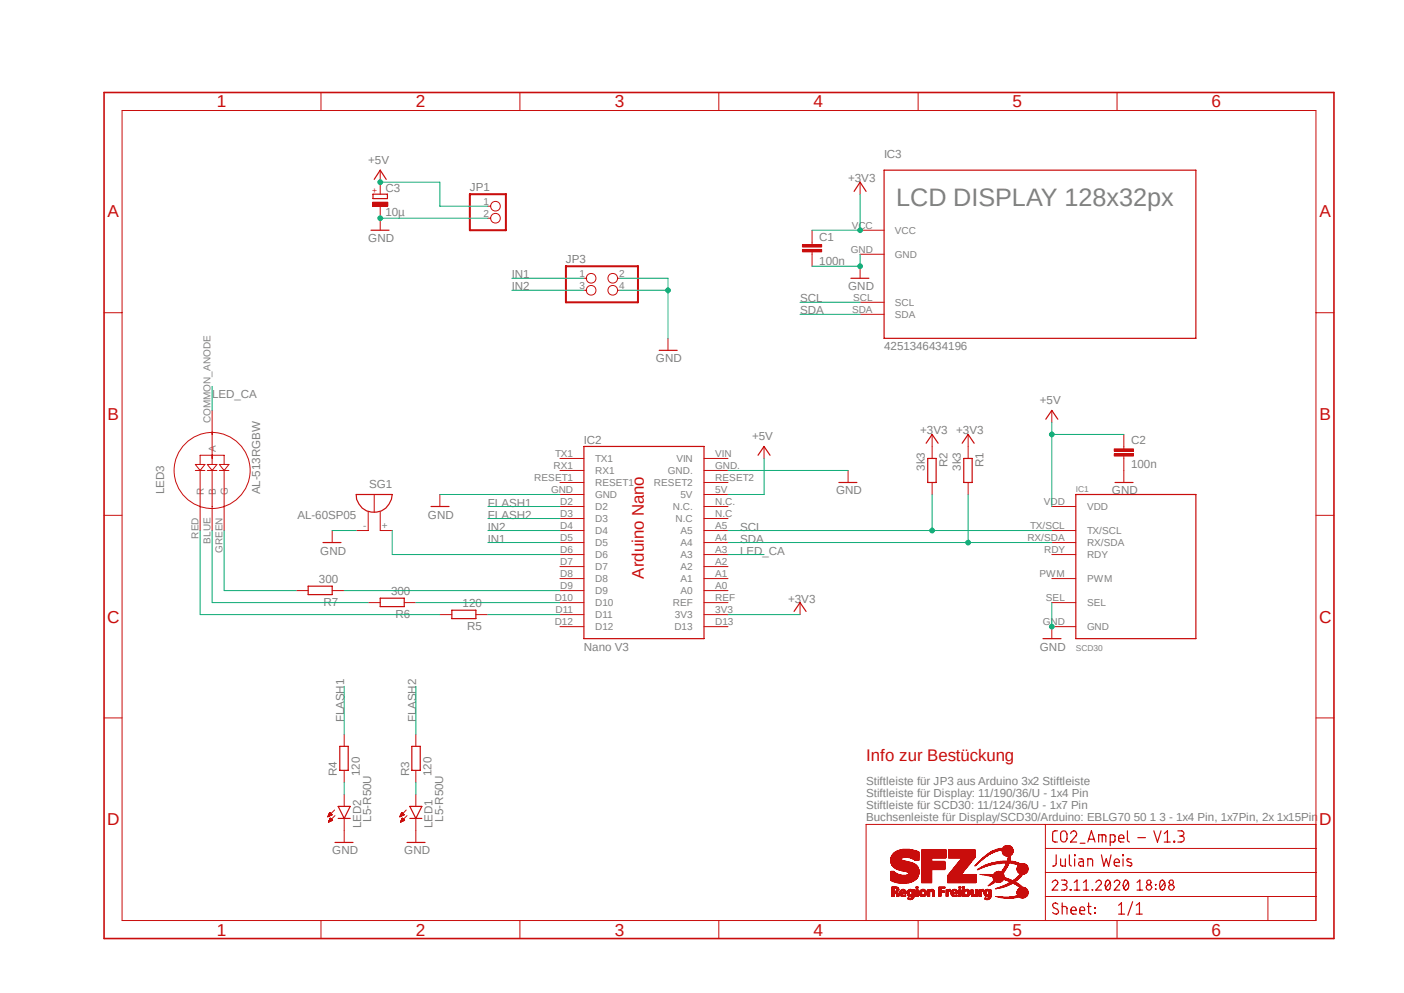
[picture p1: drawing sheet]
<svg xmlns="http://www.w3.org/2000/svg" width="297mm" height="210mm" viewBox="0 0 297 210" stroke-linecap="round" stroke-linejoin="round" font-family="sans-serif">
<path d="M21.5 19.1l262.2 180M283.7 19.1l-262.2 180" fill="none" stroke="#fff" stroke-width=".21"/>
<g fill="none" stroke="#c90d0c" stroke-width=".25">
<path d="M79.2 37.9l1.2-1.9 1.3 1.9M78.5 48.7h3.8M180 58.8h3.8M180.7 40.5l1.2-2 1.3 2M139.4 74.1h3.9M160.4 96.3l1.2-1.9 1.3 1.9M195.9 93.7l1.3-1.8 1.3 1.8M196.3 96.9h1.7v5.1h-1.7zM203.5 93.7l1.3-1.8 1.3 1.8M203.9 96.9h1.8v5.1h-1.8zM221.2 88.6l1.3-1.8 1.3 1.8M68.3 114.7h3.8"/>
<path d="M75.4 104.6h7.6a3.8 3.8 0 0 1-3.8 3.7 3.8 3.8 0 0 1-3.8-3.7zM91.2 107.1h3.8M177.5 102h3.8M65.2 124h5.1v1.7h-5.1zM80.4 126.5h5.1v1.8h-5.1zM95.6 129h5.1v1.8h-5.1zM168 129.3l1.2-1.9 1.3 1.9M220.6 135h3.9M71.9 157.8h1.8v5.1h-1.8zM87.1 157.8h1.8v5.1h-1.8zM70.9 178.1h3.8M71.5 173.1h2.6"/>
<path d="M71.5 170.5h2.6l-1.3 2.6zM86.1 178.1h3.8M86.7 170.5h2.5l-1.2 2.6zM86.7 173.1h2.5M223.4 180.8v1.8a.6 .6 0 0 1-.7 .5M224.4 181.6v1.4l.3 .1h.7v-1.5M226.2 180.8v1.9l.1 .3 .4 .1M227.3 180.8l.1 .1zM227.3 181.6v1.5M228.3 181.6h.7l.2 .3v1.2l-.9-.1-.1-.2 .1-.5 .9-.1M230.1 183.1v-1.5h.9l.1 .3v1.2M233 180.8l.5 2.3 .5-1.5 .5 1.5 .5-2.3"/>
<path d="M235.7 182.4h1.1l-.2-.6-.2-.2-.5 .2-.2 .3v.6l.1 .3 .3 .1h.7M237.5 180.8h.2v.1h-.2zM237.6 181.6v1.5M239.3 181.7l-.8-.1-.2 .3 .3 .3 .8 .4v.4l-.3 .1-.7-.1"/>
</g>
<g fill="none" stroke="#c90d0c" stroke-width=".21">
<path d="M80.4 36v2.5M181.9 38.5v2.6M80.4 46.1v2.6M103.2 43.6h.6M103.2 46.1h.6M123.5 58.8h.6M130.6 58.8h.5M181.9 56.3v2.5M123.5 61.4h.6M130.6 61.4h.5M141.3 71.5v2.6M41.3 98.2h2l-1 1.3z"/>
<path d="M41.3 99.5h2M42.3 98.2v-1.9h5.1v1.9M42.3 99.5v12.7M43.9 98.2h2l-1 1.3zM43.9 99.5h2M44.9 86.8v11.4M44.9 99.5v12.7M46.4 98.2h2l-1 1.3zM46.4 99.5h2M47.4 99.5v12.7M161.6 94.4v2.5M179.4 99.5v2.5"/>
<path d="M197.2 91.9v5M204.8 91.9v5M222.5 86.8v2.5M70.3 112.2v2.5M77.9 108.2v4h-2.5M79.2 104.6v3.8M80.4 108.2v4h2.6M93 104.6v2.5M197.2 102v2.6M204.8 102v2.6M62.7 124.9h2.5M70.3 124.9h2.5"/>
<path d="M77.9 127.4h2.5M85.5 127.4h2.5M93 130h2.6M100.7 130h2.5M169.2 127.4v2.6M222.5 132.5v2.5M72.8 155.3v2.5M88 155.3v2.5M69.3 172.6h.2M69.4 172.6h.3M69.4 172.5h.4M69.5 172.4h.7"/>
<path d="M69.5 172.3h.7M69.5 173.8h.1M69.5 173.7h.3M69.6 172.2h.5M69.6 172.1h.4M69.6 172h.3M69.6 173.7h.3M69.6 173.6h.5M69.6 173.5h.7M69.7 172h.1M69.7 171.9h.1M69.7 173.4h.7"/>
<path d="M69.7 173.3h.6M69.8 173.2h.4M69.8 173.1h.3M69.8 171.8l.5 .5-1 .4zM69.8 173.1h.1M69.8 173l.6 .5-.9 .3zM70.8 171.3l-1.5 1.4M70.9 172.5l-1.4 1.3M72.8 162.9v2.5M72.8 168v2.5M72.8 173.1v5M84.6 172.6h.1"/>
<path d="M84.7 172.6h.2M84.7 172.5h.4M84.7 172.4h.7M84.8 172.3h.6M84.8 173.8h.1M84.8 173.7h.2M84.8 172.2h.5M84.8 172.1h.5M84.8 172h.4M84.8 173.7h.4M84.8 173.6h.5M84.8 173.5h.7"/>
<path d="M84.9 172h.2M84.9 171.9h.1M84.9 173.4h.6M84.9 173.3h.6M84.9 173.2h.5M85 171.8l.5 .5-.9 .4zM85 173.1h.3M85.1 173l.5 .5-.8 .3zM85.1 173.1h.1M85.9 171.3l-1.3 1.4M86.1 172.5l-1.3 1.3M88 162.9v2.5"/>
<path d="M88 168v2.5M88 173.1v5"/>
<circle cx="104.8" cy="43.6" r="1.02"/>
<circle cx="104.8" cy="46.1" r="1.02"/>
<circle cx="125" cy="58.8" r="1.02"/>
<circle cx="129.6" cy="58.8" r="1.02"/>
<circle cx="125" cy="61.4" r="1.02"/>
<circle cx="129.6" cy="61.4" r="1.02"/>
<circle cx="44.9" cy="99.5" r="8"/>
</g>
<path d="M99.4 41.1h7.6v7.6h-7.6zM119.7 56.3h15.3v7.6h-15.3z" fill="none" stroke="#c90d0c" stroke-width=".42"/>
<path d="M78.8 42.8h3.2v.8h-3.2z" fill-rule="evenodd" fill="#c90d0c"/>
<path d="M80.4 38.5v2.6M78.8 42.8h3.2v.8h-3.2zM80.4 43.6v2.5M171.8 51.2v.5M171.8 53.3v.5" fill="none" stroke="#c90d0c" stroke-width=".21"/>
<path d="M78.9 41.1h3.1v.9h-3.1z" fill="none" stroke="#c90d0c" stroke-width=".25"/>
<path d="M169.8 52.7h4v.6h-4z" fill-rule="evenodd" fill="#c90d0c"/>
<path d="M169.8 52.7h4v.6h-4z" fill="none" stroke="#c90d0c" stroke-width=".21"/>
<path d="M169.8 51.7h4v.5h-4z" fill-rule="evenodd" fill="#c90d0c"/>
<path d="M169.8 51.7h4v.5h-4zM171.8 48.7v2.5M171.8 53.8v2.5M237.7 94.4v.5M237.7 96.4v.5" fill="none" stroke="#c90d0c" stroke-width=".21"/>
<path d="M235.7 95.9h4.1v.5h-4.1z" fill-rule="evenodd" fill="#c90d0c"/>
<path d="M235.7 95.9h4.1v.5h-4.1z" fill="none" stroke="#c90d0c" stroke-width=".21"/>
<path d="M235.7 94.9h4.1v.5h-4.1z" fill-rule="evenodd" fill="#c90d0c"/>
<g fill="none" stroke="#c90d0c" stroke-width=".21">
<path d="M67.9 19.6v3.8M110 19.6v3.8M152.1 19.6v3.8M194.2 19.6v3.8M236.3 19.6v3.8M25.8 23.4h252.6v171.2h-252.6zM181.9 48.7h5.1M181.9 53.8h5.1M22 66.1h3.8M181.9 66.5h5.1M181.9 63.9h5.1M278.4 66.1h3.8"/>
<path d="M118.4 96.9h5.1M118.4 99.5h5.1M148.9 96.9h5.1M148.9 99.5h5.1M235.7 94.9h4.1v.5h-4.1zM237.7 91.9v2.5M237.7 96.9v5.1M22 109h3.8M118.4 107.1h5.1M118.4 112.2h5.1M118.4 114.7h5.1M118.4 117.3h5.1"/>
<path d="M118.4 102h5.1M118.4 104.6h5.1M118.4 109.6h5.1M118.4 119.8h5.1M148.9 107.1h5.1M148.9 112.2h5.1M148.9 114.7h5.1M148.9 117.3h5.1M148.9 102h5.1M148.9 104.6h5.1M148.9 109.6h5.1M148.9 119.8h5.1"/>
<path d="M222.5 107.1h5.1M222.5 112.2h5.1M222.5 114.7h5.1M222.5 117.3h5.1M278.4 109h3.8M118.4 132.5h5.1M118.4 122.3h5.1M118.4 127.4h5.1M118.4 124.9h5.1M118.4 130h5.1M148.9 132.5h5.1M148.9 122.3h5.1"/>
<path d="M148.9 127.4h5.1M148.9 124.9h5.1M148.9 130h5.1M222.5 132.5h5.1M222.5 122.3h5.1M222.5 127.4h5.1M22 151.8h3.8M278.4 151.8h3.8M189.7 179.9h4.3M189.9 179.8h3.8M190.2 179.7h3.1M190.4 179.7h2.6"/>
<path d="M190.9 179.6h1.5M195 179.9h5.2M195 179.8h5.2M195 179.7h5.2M200.7 179.9h5.6M200.7 179.8h5.6M200.7 179.7h5.6M200.7 179.7h5.5M209.9 179.9h1.3M210.1 179.8h1.8M210.4 179.7h1.5M210.6 179.7h3.7"/>
<path d="M210.8 179.6h1.2M211.2 179.5h.8M211.3 179.4h2.9M212 179.9h2.4M212 179.8h2.4M212 179.7h2.4M212.1 179.6h2.2M212.1 179.5h2.1M212.2 179.3h2M212.2 179.2h1.9M212.3 179.2h1.8M212.3 179.1h1.7"/>
<path d="M212.4 179h1.5M212.5 178.9h1.3M212.7 178.8h.9M221.1 174.3v20.3M221.1 179.4h57.3M278.4 174.3h-95.2v20.3M67.9 194.6v3.9M110 194.6v3.9M152.1 194.6v3.9M188.4 181.9h2.8M188.4 181.9h2.4M188.4 181.8h2.3"/>
<path d="M188.4 181.7h2.3M188.5 184.5h.9M188.5 186.2h5M188.5 186.1h5M188.5 186h5.2M188.5 185.9h5.3M188.5 185.8h5.4M188.5 185.8h5.5M188.5 185.7h5.6M188.5 185.6h5.6M188.5 185.5h5.6M188.5 185.4h5.7"/>
<path d="M188.5 185.3h5.7M188.5 185.3h5.8M188.5 185.2h5.8M188.5 185.1h5.8M188.5 185h2.2M188.5 184.9h1.7M188.5 184.8h1.5M188.5 184.7h1.3M188.5 184.7h1.2M188.5 184.6h1M188.5 184.4h.7M188.5 184.3h.6"/>
<path d="M188.5 184.2h.6M188.5 182.5h4.7M188.5 182.5h4.6M188.5 182.4h4.3M188.5 182.3h4M188.5 182.2h3.8M188.5 182.1h3.4M188.5 182h2.9M188.5 181.6h2.2M188.5 181.5h2.2M188.5 181.4h2.3M188.5 181.4h2.6"/>
<path d="M188.5 181.3h3M188.6 186.3h4.8M188.6 182.7h4.9M188.6 182.6h4.9M188.6 181.2h5.8M188.6 181.1h5.8M188.6 189.6h.5M188.6 189.5h.5M188.6 189.4h.5M188.6 189.3h.5M188.6 189.2h.5M188.6 189.1h.5"/>
<path d="M188.6 189h.5M188.6 188.9h.5M188.6 188.8h.5M188.6 188.7h1.3M188.6 188.6h1.1M188.6 188.6h1.3M188.6 188.5h1.4M188.6 188.4h.5M188.6 188.3h.5M188.6 188.2h.5M188.6 188.1h.5M188.6 188h.5"/>
<path d="M188.6 187.9h.5M188.6 187.8h1.5M188.6 187.7h1.4M188.6 187.6h1.3M188.6 187.5h1.1M188.6 182.9h5.2M188.6 182.8h5.1M188.6 181h5.8M188.6 180.9h5.8M188.7 183h5.3M188.7 183h5.2M188.7 180.8h5.7"/>
<path d="M188.8 186.4h4.4M188.8 183.1h5.3M188.8 180.7h5.6M188.9 186.4h4.1M188.9 183.2h5.2M188.9 180.6h5.5M189 183.4h5.2M189 183.3h5.1M189 180.5h5.4M189 180.4h5.4M189.1 183.5h5.2M189.1 180.3h5.3"/>
<path d="M189.2 186.5h3.7M189.2 183.6h5.1M189.2 180.3h5.2M189.3 180.2h5.1M189.4 188.8h.6M189.4 183.6h4.9M189.5 188.9h.5M189.5 187.9h.6M189.5 183.7h4.8M189.5 180.1h4.8M189.6 189.1h.5M189.6 189h.4"/>
<path d="M189.6 188.4h.4M189.6 186.6h2.9M189.7 189.5h.5M189.7 189.4h.5M189.7 189.3h.5M189.7 189.2h.4M189.7 189.1h.4M189.7 188.3h.4M189.7 188.2h.5M189.7 188.1h.5M189.7 188h.5M189.7 180h4.4"/>
<path d="M189.7 189.6h.5M189.7 186.7h2.7M189.7 183.8h4.7M189.9 183.9h4.5M190.2 184h4.2M190.2 188.9h1.5M190.2 188.8h1.5M190.3 189.1h.5M190.3 189h1.4M190.3 188.7h1.4M190.3 188.6h.5M190.4 189.2h.5"/>
<path d="M190.4 188.5h.4M190.4 188.4h.5M190.4 186.8h1.4M190.5 189.4h1.1M190.5 188.3h1.1M190.5 184.1h4M190.6 189.5h1M190.6 188.2h.9M190.7 184.1h3.8M190.8 189.6h.7M190.8 188.1h.5M190.9 188h.3"/>
<path d="M191.2 188.4h.4M191.2 184.2h3.3M191.3 188.6h.4M191.3 188.5h.4M191.5 189.2l.1 .1h-1.2M191.7 184.3h2.8M191.8 185h2.5M191.8 181.3h2.6M191.9 184.4h2.6M191.9 189.1h.5M191.9 189h.5M191.9 188.9h.5"/>
<path d="M191.9 188.8h.5M191.9 188.7h.5M191.9 188.6h.5M191.9 188.5h.6M192 184.5h2.5M192 190.1h1.1M192 190h1.2M192 189.3h1.4M192 189.2h1.4M192 188.4h1.4M192 188.3h1.5M192 184.9h2.4"/>
<path d="M192.1 189.9h1.2M192.1 189.7l.2 .1M192.1 189.4h1.3M192.2 190.2h.8M192.2 189.5h.7M192.2 188.2h.8M192.2 184.8h2.2M192.2 184.7h2.2M192.2 184.7h2.3M192.2 184.6h2.3M192.2 181.4h2.2M192.3 188.1h.5"/>
<path d="M192.4 189.6h.3M192.4 190.2h.3M192.4 188h.3M192.6 181.4h1.8M192.8 189.8h.5M192.8 188.5h.6M192.9 189.7h.5M192.9 189.1h.5M192.9 181.5h1.5M193 189.6h.4M193 189.7h.4M193 189.5h.4"/>
<path d="M193 189.1h.4M193 189h.4M193 188.9h.4M193 188.8h.4M193 188.7h.4M193 188.6h.4M193 181.6h1.4M193 188.2h.5M193 188.1h.5M193.2 181.7h1.2M193.4 181.8h1M193.5 181.9h.9"/>
<path d="M193.7 189.5h.5M193.7 189.4h.5M193.7 189.3h.5M193.7 189.2h.5M193.7 189.1h.5M193.7 189h.5M193.7 188.9h.5M193.7 188.8h.5M193.7 188.7h.5M193.7 188.6h.5M193.7 188.5h.5M193.7 188.4h.5"/>
<path d="M193.7 188.3h.5M193.7 188.2h.5M193.7 187.7h.5M193.7 187.6h.5M193.8 189.6h.4M193.8 188.1h.4M193.8 187.8h.4M193.8 187.5h.4M193.9 187.5h.2M194 187.9h.1M194.2 194.6v3.9M194.5 189.1h.5"/>
<path d="M194.5 189h.5M194.5 188.9h.5M194.5 188.8h.5M194.5 188.7h.5M194.5 188.6h.5M194.6 189.3h1.2M194.6 189.2h.5M194.6 189.1h.4M194.6 188.5h.5M194.6 188.4h.6M194.6 188.3h1.2M194.7 189.5h1"/>
<path d="M194.7 189.4h1.1M194.7 188.2h1M194.9 189.6h.7M194.9 188.1h.7M195 184.5h2.1M195 186.7h2.1M195 186.6h2.1M195 186.5h2.1M195 186.4h2.1M195 186.3h2.1M195 186.2h2.1M195 186.1h2.1"/>
<path d="M195 186h2.1M195 185.9h2.1M195 185.8h2.1M195 185.7h2.1M195 185.6h2.1M195 185.5h2.1M195 185.4h2.1M195 185.3h2.1M195 185.2h2.1M195 185.1h2.1M195 185h2.1M195 184.9h2.1"/>
<path d="M195 184.8h2.1M195 184.7h2.1M195 184.6h2.1M195 184.4h2.1M195 184.3h2.1M195 184.2h2.1M195 184.1h2.1M195 184h2.1M195 183.9h4.9M195 183.8h4.9M195 183.7h4.9M195 183.6h4.9"/>
<path d="M195 183.5h4.9M195 183.4h4.9M195 183.3h4.9M195 183.2h4.9M195 183.1h4.9M195 183h4.9M195 182.9h4.9M195 182.8h4.9M195 182.7h4.9M195 182.6h4.9M195 182.5h4.9M195 182.4h4.9"/>
<path d="M195 182.3h4.9M195 182.2h4.9M195 182.1h4.8M195 182h2.1M195 181.9h2.1M195 181.8h2.1M195 181.7h2.1M195 181.6h2.1M195 181.5h2.1M195 181.4h5.1M195 181.4h5.2M195 181.3h5.2"/>
<path d="M195 181.2h5.2M195 181.1h5.2M195 181h5.2M195 180.9h5.2M195 180.8h5.2M195 180.7h5.2M195 180.6h5.2M195 180.5h5.2M195 180.4h5.2M195 180.3h5.2M195 180.2h5.2M195 180.1h5.2"/>
<path d="M195 180h5.2M195.1 188h.4M195.3 188.4h.6M195.4 189.2h.6M195.5 189.1h.5M195.5 188.6h.5M195.5 188.5h.5M195.6 189h.4M195.6 188.9h.4M195.6 188.8h.4M195.6 188.7h.4M195.6 188.6h.4"/>
<path d="M196.3 189.6h.4M196.3 189.5h.4M196.3 189.4h.4M196.3 189.3h.4M196.3 189.2h.4M196.3 189.1h.4M196.3 189h.4M196.3 188.9h.4M196.3 188.8h.4M196.3 188.7h.4M196.3 188.6h.4M196.3 188.6h.5"/>
<path d="M196.3 188.5h.6M196.3 188.4h1.3M196.3 188.3h1.3M196.3 188.2h.3M196.3 188.1h.3M196.8 188.2h.7M196.9 188.1h.5M197 188h.3M197.1 188.5h.5M197.2 188.6h.4M197.3 189.6h.3M197.3 189.5h.3"/>
<path d="M197.3 189.4h.3M197.3 189.3h.3M197.3 189.2h.3M197.3 189.1h.3M197.3 189h.3M197.3 188.9h.3M197.3 188.8h.3M197.3 188.7h.3M198.6 189.6h.5M198.6 189.5h.5M198.6 189.4h.5M198.6 189.3h.5"/>
<path d="M198.6 189.2h.5M198.6 189.1h.5M198.6 189h.5M198.6 188.9h.5M198.6 188.8h.5M198.6 188.7h1.2M198.6 188.6h1.2M198.6 188.5h1.2M198.6 188.4h1.2M198.6 188.3h.5M198.6 188.2h.5M198.6 188.1h.5"/>
<path d="M198.6 188h.5M198.6 187.9h1.2M198.6 187.8h1.3M198.6 187.7h1.3M198.6 187.6h1.3M198.6 187.5h1.3M200.2 189.6h.3M200.2 189.5h.4M200.2 189.4h.4M200.2 189.3h.4M200.2 189.2h.4M200.2 189.1h.4"/>
<path d="M200.2 189h.4M200.2 188.9h.4M200.2 188.8h.4M200.2 188.7h.4M200.2 188.6h.5M200.2 188.5h.8M200.2 188.4h.8M200.2 188.3h.3M200.2 188.2h.3M200.2 188.1h.3M200.5 186.7h5.9M200.5 186.6h6"/>
<path d="M200.5 186.5h6M200.5 186.4h6M200.5 186.3h6M200.5 186.2h6M200.5 186.1h6M200.5 186h6M200.5 185.9h6M200.5 185.8h6M200.5 185.7h6M200.5 185.6h6M200.5 185.5h6M200.5 185.4h6"/>
<path d="M200.5 185.3h6M200.5 185.2h6M200.5 185.1h6M200.6 188.3h.4M200.6 185h5.9M200.7 188.2h.3M200.7 184.9h5.8M200.7 181.4h5.5M200.7 181.3h5.5M200.7 181.2h5.6M200.7 181.1h5.6M200.7 181h5.6"/>
<path d="M200.7 180.9h5.6M200.7 180.8h5.6M200.7 180.7h5.6M200.7 180.6h5.6M200.7 180.5h5.6M200.7 180.4h5.6M200.7 180.3h5.6M200.7 180.2h5.6M200.7 180.1h5.6M200.7 180h5.6M200.7 188.1h.3M200.7 184.8h2.8"/>
<path d="M200.7 184.7h2.8M200.8 188h.2M200.9 184.7h2.6M200.9 184.6h2.7M201 184.5h2.7M201.1 184.4h2.7M201.2 189.1h.4M201.2 189h1.3M201.2 188.9h1.3M201.2 188.8h1.3M201.2 188.7h1.3M201.2 188.6h.4"/>
<path d="M201.2 184.3h2.6M201.2 184.2h2.7M201.3 189.3h1.1M201.3 189.2h.5M201.3 189.1h.4M201.3 188.5h.4M201.3 188.4h.5M201.3 184.1h2.7M201.3 188.3h1.1M201.4 189.5h1.1M201.4 189.4h1M201.4 188.2h1"/>
<path d="M201.4 184h2.6M201.5 183.9h2.7M201.5 183.8h2.7M201.6 188.1h.7M201.6 183.7h2.7M201.7 189.6h.7M201.7 183.6h2.7M201.8 188h.3M201.8 183.6h2.7M201.8 183.5h2.8M201.9 183.4h2.7M201.9 183.3h2.7"/>
<path d="M202 188.4h.5M202 183.2h2.7M202.1 188.5h.4M202.1 183.1h2.7M202.2 188.6h.3M202.2 183h2.6M202.2 183h2.8M202.3 182.9h2.7M202.4 189.2h.1M202.4 182.8h2.7M202.4 182.7h2.7M202.5 182.6h2.7"/>
<path d="M202.5 182.5h2.7M202.6 182.5h2.7M202.7 182.4h2.7M202.8 189.5h.5M202.8 189.4h.5M202.8 189.3h.5M202.8 189.2h.5M202.8 189.1h.5M202.8 189h.5M202.8 188.9h.5M202.8 188.8h.5M202.8 188.7h.5"/>
<path d="M202.8 188.6h.5M202.8 188.5h.5M202.8 188.4h.5M202.8 188.3h.5M202.8 188.2h.5M202.8 187.7h.5M202.8 187.6h.5M202.8 182.3h2.7M202.8 182.2h2.8M202.9 189.6h.4M202.9 188.1h.4M202.9 187.8h.4"/>
<path d="M202.9 187.5h.4M202.9 187.5h.3M202.9 182.1h2.7M202.9 182h2.8M203 187.9h.1M203 181.9h2.7M203.1 181.9h2.7M203.2 181.8h2.6M203.2 181.7h2.8M203.3 181.6h2.8M203.5 181.5h2.6M203.6 189.5h.4"/>
<path d="M203.6 189.4h1.4M203.6 189.3h1.5M203.7 189.6h.3M203.7 189.2h.6M203.7 189.1h.4M203.7 189h.3M203.7 188.9h.3M203.7 188.8h.3M203.7 188.7h.3M203.7 188.6h.4M203.7 188.5h.5M203.7 188.4h1.4"/>
<path d="M203.7 188.3h1.4M203.7 188.2h.3M203.7 188.1h.3M203.7 188h.3M203.7 187.9h.3M203.7 187.8h.3M203.7 187.7h.3M203.7 187.6h.3M203.7 187.5h.3M204.1 189.5h.9M204.2 189.6h.6M204.2 188.2h.8"/>
<path d="M204.3 188.1h.5M204.5 188h.2M204.6 189.2h.5M204.6 188.5h.5M204.6 189.1h.5M204.6 188.6h.5M204.7 189.1h.4M204.7 189h.5M204.7 188.9h.5M204.7 188.8h.5M204.7 188.7h.5M204.7 188.6h.4"/>
<path d="M205.4 189.1h.5M205.4 189.1h.4M205.4 189h.4M205.4 188.9h.4M205.4 188.8h.4M205.4 188.7h.4M205.4 188.6h.4M205.4 188.5h.4M205.4 188.4h.4M205.4 188.3h.4M205.4 188.2h.4M205.4 188.1h.4"/>
<path d="M205.5 189.4h.8M205.5 189.3h1.3M205.5 189.2h.5M205.6 189.5h.7M205.7 189.6h.5M206.2 189.2h.6M206.3 189.1h.5M206.3 189h.5M206.3 188.9h.5M206.3 188.8h.5M206.3 188.7h.5M206.3 188.6h.5"/>
<path d="M206.3 188.5h.5M206.3 188.4h.5M206.3 188.3h.5M206.3 188.2h.5M206.3 188.1h.5M206.3 183h.2M206.4 189.5h.4M206.4 189.4h.4M206.4 183l-.2 .1M206.4 182.9h.2M206.5 189.6h.3M206.5 182.8h.2"/>
<path d="M206.6 182.7h.2M206.7 182.6h.1M206.8 183.9h.2M206.8 182.5h.1M206.8 183.8h.3M206.8 182.5h.2M206.9 183.7h.4M206.9 182.4h.3M207 182.3h.3M207.1 189.5h.5M207.1 189.4h.5M207.1 189.3h.5"/>
<path d="M207.1 189.2h.5M207.1 189.1h.5M207.1 189h.5M207.1 188.9h.5M207.1 188.8h.5M207.1 188.7h.5M207.1 188.6h.5M207.1 188.6h.6M207.1 188.5h.9M207.1 188.4h.9M207.1 188.3h.4M207.1 188.2h.4"/>
<path d="M207.1 188.1h.4M207.1 183.6h.5M207.1 182.2h.2M207.2 189.6h.4M207.2 182.1h.2M207.3 184.9h2.5M207.3 183.6h.4M207.3 182h.2M207.3 183.5h.6M207.3 181.9h.3M207.4 181.9h.4M207.5 183.4h.7"/>
<path d="M207.5 181.8h.4M207.6 188.3h.4M207.6 188.2h.4M207.6 181.7h.3M207.7 183.3h.7M207.7 181.6h.4M207.8 188.1h.2M207.8 185h4.5M207.8 183.2h.8M207.8 181.5h.3M207.9 188h.1M207.9 181.4h.4"/>
<path d="M207.9 181.4h.5M208 183.1h1M208.1 189h.5M208.1 188.9h.5M208.1 188.8h.5M208.1 188.7h.5M208.1 181.3h.3M208.1 181.2h.5M208.2 189.1h.5M208.2 189.1h.4M208.2 188.6h.4M208.2 188.6h.5"/>
<path d="M208.2 183h.9M208.3 190.1h1.1M208.3 190h1.3M208.3 189.3h1.3M208.3 189.2h1.3M208.3 188.5h.5M208.3 188.4h1.3M208.3 188.3h1.3M208.3 183h1.2M208.3 181.1h.5M208.4 190.2h.8M208.4 189.9h1.2"/>
<path d="M208.4 189.8h.1M208.4 189.4h1.2M208.4 188.2h.8M208.4 181h.5M208.4 189.5h.7M208.4 180.9h.6M208.5 188.1h.6M208.5 182.9h1.4M208.5 180.8h.6M208.6 189.6h.3M208.6 190.2h.4M208.6 185.1h1.5"/>
<path d="M208.7 188h.3M208.7 180.8h.5M208.8 182.8h1.3M208.8 180.7h.6M208.9 185.2h3.4M208.9 180.6h.7M209 182.7h1.6M209 189.8h.6M209 187.3h.2M209 180.5h.6M209.1 189.7h.5M209.1 189.1h.5"/>
<path d="M209.1 188.6h.5M209.1 188.5h.5M209.1 187.2h.4M209.1 180.4h.8M209.2 189.6h.4M209.2 189.7h.4M209.2 189.5h.4M209.2 189h.4M209.2 188.9h.4M209.2 188.8h.4M209.2 188.7h.4M209.2 188.6h.4"/>
<path d="M209.2 182.6h2.4M209.3 188.2h.3M209.3 188.1h.3M209.3 187.1h.3M209.3 187h.4M209.3 180.3h.8M209.4 186.9h.5M209.4 185.3h3M209.4 180.3h.7M209.6 186.9h.4M209.6 186.8h.5M209.6 182.5h2.3"/>
<path d="M209.6 180.2h.8M209.6 180.1h1.1M209.7 186.7h.6M209.7 182.5h5.8M209.8 186.6h.5M209.8 185.3h2.6M209.8 180h1.1M209.9 186.5h.6M210 186.4h1.9M210.1 186.4h.3M210.1 185.7h2.8M210.1 185.6h2.5"/>
<path d="M210.1 185.5h2.3M210.1 185.4h2.3M210.1 186.3h2M210.1 185.9h3.5M210.1 185.8h3.3M210.1 185.8h2.2M210.1 185.1h2.2M210.1 184.9h2.2M210.1 182.4h5.1M210.2 186.2l.1 .1M210.2 186h2.1M210.2 184.8h2.1"/>
<path d="M210.3 186.2h1.9M210.3 186.1h1.9M210.3 184.7h1.9M210.4 184.7h1.7M210.4 184.6h1.9M210.6 189.6h.8M210.6 184.5h1.3M210.6 188h.2M210.6 186.4h1.3M210.6 182.3h4.4M210.7 187.9h.4M210.7 184.4h1.7"/>
<path d="M210.8 187.8h.8M210.8 186.5h.9M210.9 189.7h1.3M210.9 184.3h.7M210.9 182.2h3.9M211.2 189.7h4.2M211.2 187.7h.8M211.2 184.2h.1M211.4 187.6h.8M211.6 187.5h1M211.6 182.1h2.7M211.7 189.8h3.3"/>
<path d="M211.8 187.5h1.1M211.9 184.3h.5M211.9 184.2h.6M212 184.5h.3M212 184.1h.6M212 180.2h2.3M212 180.1h2.4M212 180h2.4M212.1 187.4h.9M212.1 184.1h.5M212.1 184h.6M212.1 180.4h2.1"/>
<path d="M212.1 180.3h2.2M212.2 187.3h1M212.2 184.7h.1M212.2 183.9h.6M212.2 180.6h1.9M212.2 180.5h2M212.3 183.8h.5M212.3 183.7h.6M212.3 180.7h1.7M212.3 189.9h2.2M212.3 183.6h.6M212.3 180.8h1.7"/>
<path d="M212.4 187.2h1M212.4 186h1.5M212.4 185.8h.8M212.4 183.6h.5M212.4 183.5h.6M212.4 180.8h1.5M212.5 183.4h.6M212.6 183.3h.5M212.6 183.2h.5M212.6 183.1h.6M212.6 180.9h1.2M212.7 187.1h.9"/>
<path d="M212.7 186.1h1.3M212.7 183h.5M212.7 183h.6M212.8 182.9h.6M212.8 181h.8M212.9 190h1.1M212.9 187h.9M212.9 186.2h2.2M212.9 182.8h.5M212.9 182.7h.5M212.9 182.6h.5M212.9 182.5h.5"/>
<path d="M212.9 181.1h.9M213 186.9h1M213.1 186.3h1.9M213.1 182h.5M213.2 186.9h.9M213.2 181.9h.4M213.2 181.9h.5M213.2 181.8h.5M213.2 181.7h.5M213.2 181.6h.5M213.3 186.8h2M213.3 181.5h.4"/>
<path d="M213.3 181.4h.5M213.4 186.4h1.5M213.4 181.3h.4M213.4 181.2h.4M213.4 186.7h1.7M213.5 189.7h2M213.5 186.4h1.3M213.6 186.6h1.4M213.7 186.5h1.2M213.7 181h.1M214 182.5h1.6M214.1 189.6h3.1"/>
<path d="M214.3 182.6h1.5M214.5 186.9h.9M214.5 186.1h.7M214.5 186h.8M214.6 186.9h1M214.6 185.9h.9M214.7 189.5h2.6M214.7 182.7h2.2M214.8 187h.8M214.8 185.8h.7M214.9 185.8h.7M215 187.1h.7"/>
<path d="M215 185.7h.7M215.1 189.4h.2M215.1 187.2h.8M215.1 189.3h2.2M215.1 189h2.4M215.1 188.9h2.4M215.1 188.8h2.4M215.1 188.7h2.4M215.1 188.6h2.4M215.1 188.5h2.3M215.1 185.6h.6M215.1 185.5h.8"/>
<path d="M215.1 184h2.3M215.1 183.9h2.4M215.1 183.8h2.4M215.1 183.7h2.4M215.1 183.6h2.4M215.1 183.5h2.3M215.1 182.8h.5M215.2 189.2h2.2M215.2 189.1h2.2M215.2 188.4h2.2M215.2 188.3h2.2M215.2 188.2h2.1"/>
<path d="M215.2 187.3h.8M215.2 185.4h.8M215.2 184.2h2.2M215.2 184.1h2.2M215.2 183.4h2.2M215.2 183.3h2.2M215.2 183.2h2.2M215.2 182.9h2M215.3 188.1h2M215.3 184.4h2M215.3 184.3h2M215.3 183.1h2"/>
<path d="M215.4 184.5h1.9M215.4 189.4h1.9M215.4 188h1.9M215.4 187.5h.8M215.4 187.4h.7M215.4 185.3h.6M215.4 185.3h.7M215.4 183h1.9M215.5 188h1.7M215.5 185.2h.7M215.5 184.6h1.7M215.6 189.7h1.4"/>
<path d="M215.6 187.9h1.5M215.6 187.5h.6M215.6 184.7h1.5M215.6 187.8h1.4M215.6 187.6h.3M215.6 185.1h.6M215.6 185h.6M215.6 184.7h1.3M215.6 182.8h1.4M215.7 187.6l1.2 .1M215.7 184.9h.9M215.8 189.8h1"/>
<path d="M215.9 184.8h.8M215.9 182.6h.8M216 187.6h.6M216.2 189.9h.3M221.1 189.6h57.3M221.1 184.5h57.3M236.3 194.6v3.9M268.2 189.6v5"/>
</g>
<g fill="none" stroke="#c90d0c" stroke-width=".25">
<path d="M187 36h66v35.5h-66zM123.5 94.4h25.4v40.6h-25.4zM227.6 104.6h25.4v30.4h-25.4zM235.9 102h3.8M223.7 175.7l-.9 .2-.1 .4v1.5l.5 .3h.5M224.5 176a.68 .68 0 0 1 .7-.3 .68 .68 0 0 1 .5 .7v1a.68 .68 0 0 1-.7 .7 .68 .68 0 0 1-.6-.7zM226.5 176.3a.65 .65 0 0 1 .5-.6 .65 .65 0 0 1 .7 .3l.1 .5-1.3 1.6h1.3M228.5 178.3h1M230.1 178.1l.8-2.4 .7 2.4M230.3 177.5h1.2M232.4 178.1v-1.6h1.4l.1 .2v1.4M233.2 176.5v1.6"/>
<path d="M234.9 178.1l.9-.1a1.4 1.4 0 0 0-.1-1.5h-.8v2.3M236.6 177.3h1.1v-.6l-.4-.2-.5 .2-.2 .3v.6l.1 .3 .4 .2h.6M238.5 175.7v1.9l.1 .3 .3 .2M240.7 177.1h1.6M244.1 175.7l.8 2.4 .7-2.4M246.3 178.1h1.3M246.3 176.3l.7-.6v2.4M248.3 177.9h.2v.2h-.2zM249.2 175.7h.8a.56 .56 0 0 1 .5 .5 .56 .56 0 0 1-.5 .6h-.5M249.9 176.8l.3 .1a.63 .63 0 0 1 .3 .7 .63 .63 0 0 1-.6 .5h-.7M222.6 186.6a.61 .61 0 0 1 .7-.5 .61 .61 0 0 1 .5 .8l-1.2 1.3h1.2M223.8 191.2a.61 .61 0 0 0-.7-.3 .61 .61 0 0 0-.4 .5l.2 .5 .8 .4a.55 .55 0 0 1 .2 .6 .55 .55 0 0 1-.5 .4l-.7-.3"/>
<path d="M224.5 186.1l1.1 .1 .1 .2-.1 .5-.8 .1M224.7 191.7h.7l.3 .2v1.4M224.7 190.9v2.4M225.1 187l.6 .5v.3l-.2 .3-1 .1M226.4 188.1l.2 .1zM226.6 192.5h1.1l-.2-.6-.3-.1-.5 .1-.1 .4v.6l.1 .2 .3 .2h.7M227.2 188.2h1.2M227.2 186.6l.6-.5v2.1M228.4 192.5h1v-.6l-.6-.1a1.04 1.04 0 0 0-.2 1.4l.8 .1M229.2 188.2h1.1M229.2 186.6l.6-.5v2.1M230 191.7h.8"/>
<path d="M230.3 190.9v2l.1 .2 .4 .2M231.1 188.1v.1zM231.6 191.9l.1 .1zM231.6 193h.1v.1h-.1zM231.8 186.6a.61 .61 0 0 1 .7-.5 .61 .61 0 0 1 .5 .8l-1.2 1.3h1.2M234.1 186.2l.3-.1a1.24 1.24 0 0 1 0 2.1l-.5-.2a1.74 1.74 0 0 1 .2-1.8zM234.9 186.6l-1.1 1.2M235.7 186.6a.57 .57 0 0 1 .7-.5 .57 .57 0 0 1 .4 .8l-1.1 1.3h1.2M236.6 193.3h1.3M236.6 191.4l.6-.5v2.4M237.9 186.2l.3-.1a1.24 1.24 0 0 1 0 2.1 1.39 1.39 0 0 1-.3-2zM238.7 186.6l-1 1.2"/>
<path d="M239.6 190.7l-1 2.8M240.4 193.3h1.2M240.4 191.4l.6-.5v2.4M240.5 188.2h1.2M240.5 186.6l.6-.5v2.1M244.4 187l.1 .1zM244.4 188h.1zM245.6 186.2l.3-.1a1.24 1.24 0 0 1 0 2.1l-.5-.2a1.74 1.74 0 0 1 .2-1.8zM246.4 186.6l-1 1.2"/>
<circle cx="243" cy="186.6" r=".48"/>
<circle cx="243.1" cy="187.7" r=".59"/>
<circle cx="247.8" cy="186.6" r=".48"/>
<circle cx="247.8" cy="187.7" r=".59"/>
</g>
<path d="M22 19.6h260.2v178.9h-260.2z" fill="none" stroke="#c90d0c" stroke-width=".34"/>
<path d="M154 112.2h68.5M197.2 104.6v7.6" fill="none" stroke="#0dab76" stroke-width=".21"/>
<circle cx="197.2" cy="112.2" r=".5" fill="#0dab76"/>
<g fill="none" stroke="#0dab76" stroke-width=".21">
<path d="M169.2 63.9h12.7M154 114.7h68.5M204.8 104.6v10.1"/>
<circle cx="197.2" cy="112.2" r=".5"/>
</g>
<circle cx="204.8" cy="114.7" r=".5" fill="#0dab76"/>
<g fill="none" stroke="#0dab76" stroke-width=".21">
<path d="M169.2 66.5h12.7M222.5 127.4v5.1"/>
<circle cx="204.8" cy="114.7" r=".5"/>
</g>
<circle cx="222.5" cy="132.5" r=".5" fill="#0dab76"/>
<g fill="none" stroke="#0dab76" stroke-width=".21">
<path d="M171.8 56.3h10.1M154 99.5h25.4M70.3 112.2h5.1"/>
<circle cx="222.5" cy="132.5" r=".5"/>
</g>
<circle cx="182" cy="56.3" r=".5" fill="#0dab76"/>
<g fill="none" stroke="#0dab76" stroke-width=".21">
<path d="M80.4 46.1h22.8M181.9 53.8v2.5"/>
<circle cx="182" cy="56.3" r=".5"/>
</g>
<circle cx="80.4" cy="46.1" r=".5" fill="#0dab76"/>
<g fill="none" stroke="#0dab76" stroke-width=".21">
<path d="M131.1 58.8h10.2v12.7M131.1 61.4h10.2"/>
<circle cx="80.4" cy="46.1" r=".5"/>
</g>
<circle cx="141.3" cy="61.4" r=".5" fill="#0dab76"/>
<g fill="none" stroke="#0dab76" stroke-width=".21">
<path d="M80.4 38.5h12.6v5.1h10.2M161.6 96.9v7.7h-7.6"/>
<circle cx="141.3" cy="61.4" r=".5"/>
</g>
<circle cx="80.4" cy="38.5" r=".5" fill="#0dab76"/>
<g fill="none" stroke="#0dab76" stroke-width=".21">
<path d="M222.5 89.3v17.8M222.5 91.9h15.2"/>
<circle cx="80.4" cy="38.5" r=".5"/>
</g>
<circle cx="222.5" cy="91.9" r=".5" fill="#0dab76"/>
<g fill="none" stroke="#0dab76" stroke-width=".21">
<path d="M181.9 41.1v7.6h-10.1M154 130h15.2"/>
<circle cx="222.5" cy="91.9" r=".5"/>
</g>
<circle cx="182" cy="48.7" r=".5" fill="#0dab76"/>
<g fill="none" stroke="#0dab76" stroke-width=".21">
<path d="M108.3 58.8h15.2M108.3 61.4h15.2M44.9 81.7v5.1M42.3 112.2v17.8h50.7M44.9 112.2v15.2h33M47.4 112.2v12.7h15.3M83 112.2v5.1h35.4M93 104.6h25.4M103.2 114.7h15.2M103.2 112.2h15.2M103.2 109.6h15.2M103.2 107.1h15.2"/>
<path d="M154 117.3h7.6M72.8 124.9h45.6M88 127.4h30.4M103.2 130h15.2M72.8 145.1v10.2M88 145.1v10.2M72.8 165.4v2.6M88 165.4v2.6"/>
<circle cx="182" cy="48.7" r=".5"/>
</g>
<text font-size="5.3" fill="#808080" x="189.6" y="43.6">LCD DISPLAY 128x32px</text>
<g font-size="3.6" fill="#c90d0c">
<text x="45.9" y="22.7">1</text>
<text x="88" y="22.7">2</text>
<text x="130" y="22.7">3</text>
<text x="172.1" y="22.7">4</text>
<text x="214.2" y="22.7">5</text>
<text x="256.3" y="22.7">6</text>
<text x="22.8" y="46">A</text>
<text x="279.1" y="46">A</text>
<text x="22.8" y="88.8">B</text>
<text x="279.1" y="88.8">B</text>
<text x="136.2" y="122.3" transform="rotate(-90 136.2 122.3)">Arduino Nano</text>
<text x="22.7" y="131.7">C</text>
<text x="279.1" y="131.7">C</text>
<text x="183.2" y="160.9">Info zur Bestückung</text>
<text x="22.7" y="174.5">D</text>
<text x="279.1" y="174.5">D</text>
<text x="45.9" y="197.9">1</text>
<text x="88" y="197.9">2</text>
<text x="130" y="197.9">3</text>
<text x="172.1" y="197.9">4</text>
<text x="214.2" y="197.9">5</text>
<text x="256.3" y="197.9">6</text>
</g>
<g font-size="2.5" fill="#808080">
<text x="77.9" y="34.7">+5V</text>
<text x="187" y="33.4">IC3</text>
<text x="81.5" y="40.6">C3</text>
<text x="99.4" y="40.5">JP1</text>
<text x="179.4" y="38.5">+3V3</text>
<text x="81.5" y="45.7">10µ</text>
<text x="77.9" y="51.2">GND</text>
<text x="173.3" y="50.9">C1</text>
<text x="108.3" y="58.8">IN1</text>
<text x="119.7" y="55.7">JP3</text>
<text x="173.3" y="56">100n</text>
<text x="108.3" y="61.4">IN2</text>
<text x="169.2" y="63.9">SCL</text>
<text x="179.4" y="61.4">GND</text>
<text x="169.2" y="66.5">SDA</text>
<text x="138.8" y="76.6">GND</text>
<text x="187" y="74.1">4251346434196</text>
<text x="44.9" y="84.2">LED_CA</text>
<text x="220" y="85.5">+5V</text>
<text x="123.5" y="93.9">IC2</text>
<text x="159.1" y="93.1">+5V</text>
<text x="194.6" y="91.9">+3V3</text>
<text x="202.3" y="91.9">+3V3</text>
<text x="239.3" y="94">C2</text>
<text x="195.7" y="99.6" transform="rotate(-90 195.7 99.6)">3k3</text>
<text x="200.4" y="98.8" transform="rotate(-90 200.4 98.8)">R2</text>
<text x="203.3" y="99.6" transform="rotate(-90 203.3 99.6)">3k3</text>
<text x="208" y="98.8" transform="rotate(-90 208 98.8)">R1</text>
<text x="239.3" y="99.1">100n</text>
<text x="34.7" y="104.6" transform="rotate(-90 34.7 104.6)">LED3</text>
<text x="55" y="104.6" transform="rotate(-90 55 104.6)">AL-513RGBW</text>
<text x="78.1" y="103.3">SG1</text>
<text x="103.2" y="107.1">FLASH1</text>
<text x="176.9" y="104.6">GND</text>
<text x="235.2" y="104.6">GND</text>
<text x="62.9" y="109.6">AL-60SP05</text>
<text x="90.5" y="109.6">GND</text>
<text x="103.2" y="112.2">IN2</text>
<text x="103.2" y="109.6">FLASH2</text>
<text x="156.5" y="112.2">SCL</text>
<text x="67.7" y="117.3">GND</text>
<text x="103.2" y="114.7">IN1</text>
<text x="156.5" y="114.7">SDA</text>
<text x="156.5" y="117.3">LED_CA</text>
<text x="67.5" y="123.4">300</text>
<text x="82.7" y="125.9">300</text>
<text x="68.4" y="128.1">R7</text>
<text x="83.7" y="130.6">R6</text>
<text x="97.9" y="128.4">120</text>
<text x="166.7" y="127.4">+3V3</text>
<text x="98.8" y="133.2">R5</text>
<text x="123.5" y="137.6">Nano V3</text>
<text x="220" y="137.6">GND</text>
<text x="72.8" y="152.7" transform="rotate(-90 72.8 152.7)">FLASH1</text>
<text x="88.1" y="152.7" transform="rotate(-90 88.1 152.7)">FLASH2</text>
<text x="71.3" y="164.2" transform="rotate(-90 71.3 164.2)">R4</text>
<text x="76.1" y="164.2" transform="rotate(-90 76.1 164.2)">120</text>
<text x="86.5" y="164.2" transform="rotate(-90 86.5 164.2)">R3</text>
<text x="91.3" y="164.2" transform="rotate(-90 91.3 164.2)">120</text>
<text x="183.2" y="165.9">Stiftleiste für JP3 aus Arduino 3x2 Stiftleiste</text>
<text x="78.5" y="173.7" transform="rotate(-90 78.5 173.7)">L5-R50U</text>
<text x="93.7" y="173.7" transform="rotate(-90 93.7 173.7)">L5-R50U</text>
<text x="183.2" y="168.5">Stiftleiste für Display: 11/190/36/U - 1x4 Pin</text>
<text x="183.2" y="171">Stiftleiste für SCD30: 11/124/36/U - 1x7 Pin</text>
<text x="183.2" y="173.6">Buchsenleiste für Display/SCD30/Arduino: EBLG70 50 1 3 - 1x4 Pin, 1x7Pin, 2x 1x15Pin</text>
<text x="76.4" y="175.1" transform="rotate(-90 76.4 175.1)">LED2</text>
<text x="91.5" y="175.1" transform="rotate(-90 91.5 175.1)">LED1</text>
<text x="70.3" y="180.7">GND</text>
<text x="85.5" y="180.7">GND</text>
</g>
<g font-size="2.1" fill="#808080">
<text x="102.3" y="43.3">1</text>
<text x="102.3" y="45.8">2</text>
<text x="180" y="53.4">GND</text>
<text x="180.2" y="48.3">VCC</text>
<text x="189.3" y="49.4">VCC</text>
<text x="122.6" y="58.5">1</text>
<text x="131" y="58.5">2</text>
<text x="189.3" y="54.5">GND</text>
<text x="122.6" y="61">3</text>
<text x="131" y="61">4</text>
<text x="180.5" y="63.6">SCL</text>
<text x="189.3" y="64.7">SCL</text>
<text x="180.3" y="66.1">SDA</text>
<text x="189.3" y="67.2">SDA</text>
<text x="44.5" y="89.5" transform="rotate(-90 44.5 89.5)">COMMON_ANODE</text>
<text x="45.6" y="95.7" transform="rotate(-90 45.6 95.7)">A</text>
<text x="113" y="101.7">RESET1</text>
<text x="117.1" y="99.1">RX1</text>
<text x="117.4" y="96.6">TX1</text>
<text x="125.9" y="97.7">TX1</text>
<text x="125.9" y="100.2">RX1</text>
<text x="141.3" y="100.2">GND.</text>
<text x="143.1" y="97.7">VIN</text>
<text x="151.3" y="96.6">VIN</text>
<text x="151.3" y="99.1">GND.</text>
<text x="151.3" y="101.7">RESET2</text>
<text x="43.1" y="104.7" transform="rotate(-90 43.1 104.7)">R</text>
<text x="45.6" y="104.7" transform="rotate(-90 45.6 104.7)">B</text>
<text x="48.2" y="104.7" transform="rotate(-90 48.2 104.7)">G</text>
<text x="116.6" y="104.2">GND</text>
<text x="118.5" y="106.8">D2</text>
<text x="125.9" y="102.8">RESET1</text>
<text x="125.9" y="105.3">GND</text>
<text x="125.9" y="107.9">D2</text>
<text x="138.3" y="102.8">RESET2</text>
<text x="142.3" y="107.9">N.C.</text>
<text x="143.9" y="105.3">5V</text>
<text x="151.3" y="104.2">5V</text>
<text x="151.3" y="106.8">N.C.</text>
<text x="220.8" y="106.8">VDD</text>
<text x="230" y="107.9">VDD</text>
<text x="42" y="113.9" transform="rotate(-90 42 113.9)">RED</text>
<text x="76.8" y="111.8">-</text>
<text x="80.8" y="111.8">+</text>
<text x="118.5" y="109.3">D3</text>
<text x="118.5" y="111.8">D4</text>
<text x="125.9" y="110.4">D3</text>
<text x="125.9" y="112.9">D4</text>
<text x="142.9" y="110.4">N.C</text>
<text x="143.9" y="112.9">A5</text>
<text x="151.3" y="109.3">N.C</text>
<text x="151.3" y="111.8">A5</text>
<text x="217.9" y="111.8">TX/SCL</text>
<text x="230" y="112.9">TX/SCL</text>
<text x="44.5" y="115" transform="rotate(-90 44.5 115)">BLUE</text>
<text x="47.1" y="116.9" transform="rotate(-90 47.1 116.9)">GREEN</text>
<text x="118.5" y="114.4">D5</text>
<text x="118.5" y="116.9">D6</text>
<text x="118.5" y="119.5">D7</text>
<text x="125.9" y="115.5">D5</text>
<text x="125.9" y="118">D6</text>
<text x="143.9" y="115.5">A4</text>
<text x="143.9" y="118">A3</text>
<text x="151.3" y="114.4">A4</text>
<text x="151.3" y="116.9">A3</text>
<text x="151.3" y="119.5">A2</text>
<text x="217.3" y="114.4">RX/SDA</text>
<text x="220.9" y="116.9">RDY</text>
<text x="230" y="115.5">RX/SDA</text>
<text x="230" y="118">RDY</text>
<text x="118.5" y="121.9">D8</text>
<text x="118.5" y="124.5">D9</text>
<text x="125.9" y="120.6">D7</text>
<text x="125.9" y="123.1">D8</text>
<text x="125.9" y="125.6">D9</text>
<text x="143.9" y="120.6">A2</text>
<text x="143.9" y="123.1">A1</text>
<text x="143.9" y="125.6">A0</text>
<text x="151.3" y="121.9">A1</text>
<text x="151.3" y="124.5">A0</text>
<text x="219.9" y="121.9">PWM</text>
<text x="230" y="123.1">PWM</text>
<text x="117.3" y="127">D10</text>
<text x="117.5" y="129.5">D11</text>
<text x="125.9" y="128.2">D10</text>
<text x="125.9" y="130.7">D11</text>
<text x="142.3" y="128.2">REF</text>
<text x="142.7" y="130.7">3V3</text>
<text x="151.3" y="127">REF</text>
<text x="151.3" y="129.5">3V3</text>
<text x="221.2" y="127">SEL</text>
<text x="230" y="128.2">SEL</text>
<text x="117.3" y="132.1">D12</text>
<text x="125.9" y="133.3">D12</text>
<text x="142.7" y="133.3">D13</text>
<text x="151.3" y="132.1">D13</text>
<text x="220.6" y="132.1">GND</text>
<text x="230" y="133.3">GND</text>
</g>
<text font-size="1.8" fill="#c90d0c" x="79.8" y="40.7" transform="rotate(-90 79.8 40.7)">+</text>
<g font-size="1.8" fill="#808080">
<text x="227.6" y="104.1">IC1</text>
<text x="227.6" y="137.6">SCD30</text>
</g>
</svg>
